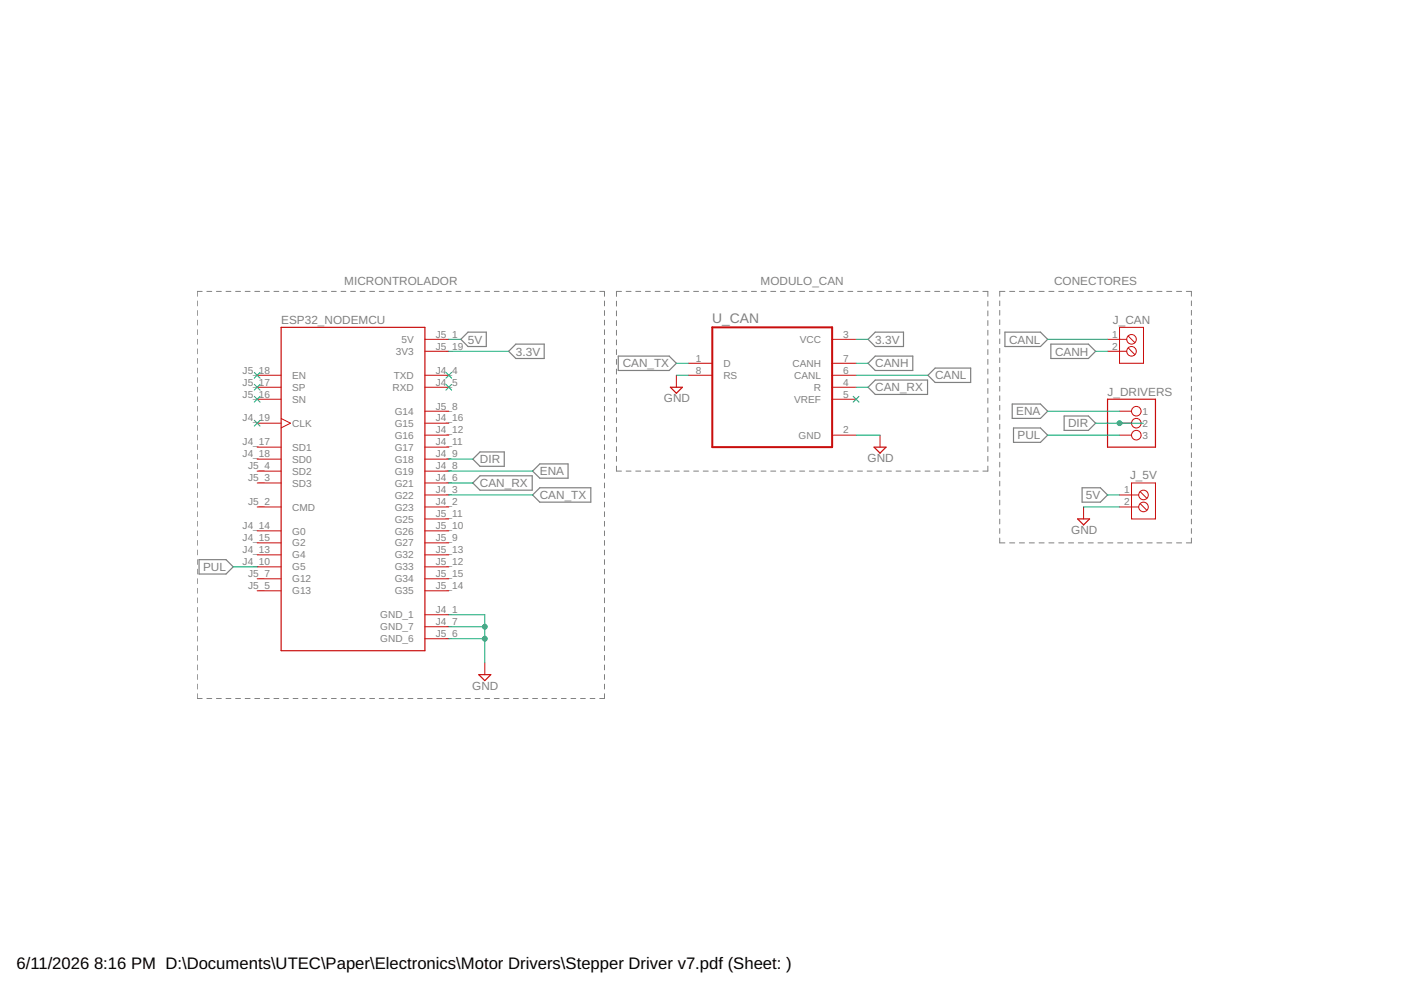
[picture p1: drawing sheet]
<svg xmlns="http://www.w3.org/2000/svg" width="297mm" height="210mm" viewBox="0 0 297 210" stroke-linecap="round" stroke-linejoin="round" font-family="sans-serif">
<g fill="none" stroke="#808080" stroke-width=".21">
<path d="M41.8 63.8v1.1M41.8 65.8v1.1M41.8 67.9v1M41.8 69.9v1.1M41.8 71.9v1.1M41.8 74v1M41.8 76v1M41.8 78v1.1M42.9 61.8h-1.1v1M43.9 61.8h1M45.9 61.8h1M47.9 61.8h1.1"/>
<path d="M50 61.8h1M52 61.8h1M54 61.8h1.1M56 61.8h1.1M58.1 61.8h1M60.1 61.8h1M62.1 61.8h1.1M64.2 61.8h1M66.2 61.8h1M68.2 61.8h1.1M70.3 61.8h1M72.3 61.8h1"/>
<path d="M74.3 61.8h1.1M76.3 61.8h1.1M78.4 61.8h1M80.4 61.8h1M82.4 61.8h1.1M84.5 61.8h1M86.5 61.8h1M88.5 61.8h1.1M90.6 61.8h1M92.6 61.8h1M94.6 61.8h1.1M96.7 61.8h1"/>
<path d="M98.7 61.8h1M100.7 61.8h1.1M102.8 61.8h1M104.8 61.8h1M106.8 61.8h1.1M108.9 61.8h1M110.9 61.8h1M112.9 61.8h1.1M115 61.8h1M117 61.8h1M119 61.8h1M121.1 61.8h1"/>
<path d="M123.1 61.8h1M125.1 61.8h1M127.1 61.8h1.1v1M128.2 63.8v1.1M128.2 65.8v1.1M128.2 67.9v1M128.2 69.9v1.1M128.2 71.9v1.1M128.2 74v1M128.2 76v1M128.2 78v1.1M130.7 63.9v1"/>
<path d="M130.7 65.9v1.1M130.7 68v1M130.7 70v1.1M130.7 72.1v1M130.7 74.1v1.1M130.7 76.2v1.1M130.7 78.3v1M131.8 61.8h-1.1v1M132.8 61.8h1M134.8 61.8h1M136.8 61.8h1.1M138.9 61.8h1"/>
<path d="M140.9 61.8h1.1M143 61.8h1M145 61.8h1.1M147.1 61.8h1M149.1 61.8h1.1M151.2 61.8h1M153.2 61.8h1M155.2 61.8h1.1M157.3 61.8h1M159.3 61.8h1.1M161.4 61.8h1M163.4 61.8h1.1"/>
<path d="M165.5 61.8h1M167.5 61.8h1.1M169.5 61.8h1.1M171.6 61.8h1M173.6 61.8h1.1M175.7 61.8h1M177.7 61.8h1.1M179.8 61.8h1M181.8 61.8h1.1M183.9 61.8h1M185.9 61.8h1M187.9 61.8h1.1"/>
<path d="M190 61.8h1M192 61.8h1.1M194.1 61.8h1M196.1 61.8h1.1M198.2 61.8h1M200.2 61.8h1.1M202.2 61.8h1.1M204.3 61.8h1M206.4 61.8h1M208.4 61.8h1v1M209.4 63.9v1M209.4 65.9v1.1"/>
<path d="M209.4 68v1M209.4 70v1.1M209.4 72.1v1M209.4 74.1v1.1M209.4 76.2v1.1M209.4 78.3v1M212 63.8v1M212 65.8v1M212 67.8v1M212 69.8v1M212 71.9v1M212 73.9v1"/>
<path d="M212 75.9v1M212 77.9v1M212 79.9v1M213.1 61.8h-1.1v1M214.1 61.8h1M216.1 61.8h1.1M218.2 61.8h1.1M220.3 61.8h1.1M222.4 61.8h1.1M224.5 61.8h1.1M226.5 61.8h1.1M228.6 61.8h1.1"/>
<path d="M230.7 61.8h1.1M232.8 61.8h1.1M234.9 61.8h1M237 61.8h1M239 61.8h1.1M241.1 61.8h1.1M243.2 61.8h1.1M245.3 61.8h1.1M247.4 61.8h1M249.4 61.8h1.1M251.5 61.8h1.1v1M252.6 63.8v1"/>
<path d="M252.6 65.8v1M252.6 67.8v1M252.6 69.8v1M252.6 71.9v1M252.6 73.9v1M252.6 75.9v1M252.6 77.9v1M252.6 79.9v1M41.8 80.1v1M41.8 82.1v1M41.8 84.1v1.1M41.8 86.2v1"/>
<path d="M41.8 88.2v1M41.8 90.2v1M41.8 92.2v1.1M41.8 94.3v1M41.8 96.3v1M41.8 98.3v1.1M128.2 80.1v1M128.2 82.1v1M128.2 84.1v1.1M128.2 86.2v1M128.2 88.2v1M128.2 90.2v1"/>
<path d="M128.2 92.2v1.1M128.2 94.3v1M128.2 96.3v1M128.2 98.3v1.1M130.7 80.3v1.1M130.7 82.4v1M130.7 84.4v1.1M130.7 86.5v1M130.7 88.5v1.1M130.7 90.6v1.1M130.7 92.6v1.1M130.7 94.7v1.1"/>
<path d="M130.7 96.8v1M130.7 98.8v1.1h1.1M132.8 99.9h1M134.8 99.9h1M136.8 99.9h1.1M138.9 99.9h1M140.9 99.9h1.1M143 99.9h1M145 99.9h1.1M147.1 99.9h1M149.1 99.9h1.1M151.2 99.9h1"/>
<path d="M153.2 99.9h1M155.2 99.9h1.1M157.3 99.9h1M159.3 99.9h1.1M161.4 99.9h1M163.4 99.9h1.1M165.5 99.9h1M167.5 99.9h1.1M169.5 99.9h1.1M171.6 99.9h1M173.6 99.9h1.1M175.7 99.9h1"/>
<path d="M177.7 99.9h1.1M179.8 99.9h1M181.8 99.9h1.1M183.9 99.9h1M185.9 99.9h1M187.9 99.9h1.1M190 99.9h1M192 99.9h1.1M194.1 99.9h1M196.1 99.9h1.1M198.2 99.9h1M200.2 99.9h1.1"/>
<path d="M202.2 99.9h1.1M204.3 99.9h1M206.4 99.9h1M209.4 80.3v1.1M209.4 82.4v1M209.4 84.4v1.1M209.4 86.5v1M209.4 88.5v1.1M209.4 90.6v1.1M209.4 92.6v1.1M209.4 94.7v1.1M209.4 96.8v1"/>
<path d="M209.4 98.8v1.1h-1M212 81.9v1M212 83.9v1M212 85.9v1.1M212 87.9v1.1M212 90v1M212 92v1M212 94v1M212 96v1M212 98v1M252.6 81.9v1M252.6 83.9v1"/>
<path d="M252.6 85.9v1.1M252.6 87.9v1.1M252.6 90v1M252.6 92v1M252.6 94v1M252.6 96v1M252.6 98v1M41.8 100.4v1M41.8 102.4v1M41.8 104.4v1.1M41.8 106.5v1M41.8 108.5v1"/>
<path d="M41.8 110.5v1.1M41.8 112.6v1M41.8 114.6v1M41.8 116.6v1M41.8 118.7v1M128.2 100.4v1M128.2 102.4v1M128.2 104.4v1.1M128.2 106.5v1M128.2 108.5v1M128.2 110.5v1.1M128.2 112.6v1"/>
<path d="M128.2 114.6v1M128.2 116.6v1M128.2 118.7v1M212 100v1M212 102v1M212 104v1.1M212 106v1.1M212 108.1v1M212 110.1v1M212 112.1v1M212 114.1v1h1.1M214.1 115.1h1"/>
<path d="M216.1 115.1h1.1M218.2 115.1h1.1M220.3 115.1h1.1M222.4 115.1h1.1M224.5 115.1h1.1M226.5 115.1h1.1M228.6 115.1h1.1M230.7 115.1h1.1M232.8 115.1h1.1M234.9 115.1h1M237 115.1h1M239 115.1h1.1"/>
<path d="M241.1 115.1h1.1M243.2 115.1h1.1M245.3 115.1h1.1M247.4 115.1h1M249.4 115.1h1.1M252.6 100v1M252.6 102v1M252.6 104v1.1M252.6 106v1.1M252.6 108.1v1M252.6 110.1v1M252.6 112.1v1"/>
<path d="M252.6 114.1v1h-1.1M41.8 120.7v1M41.8 122.7v1M41.8 124.7v1.1M41.8 126.8v1M41.8 128.8v1M41.8 130.8v1.1M41.8 132.9v1M41.8 134.9v1M41.8 136.9v1.1M41.8 139v1M128.2 120.7v1"/>
<path d="M128.2 122.7v1M128.2 124.7v1.1M128.2 126.8v1M128.2 128.8v1M128.2 130.8v1.1M128.2 132.9v1M128.2 134.9v1M128.2 136.9v1.1M128.2 139v1M41.8 141v1M41.8 143v1.1M41.8 145.1v1"/>
<path d="M41.8 147.1v1h1.1M43.9 148.1h1M45.9 148.1h1M47.9 148.1h1.1M50 148.1h1M52 148.1h1M54 148.1h1.1M56 148.1h1.1M58.1 148.1h1M60.1 148.1h1M62.1 148.1h1.1M64.2 148.1h1"/>
<path d="M66.2 148.1h1M68.2 148.1h1.1M70.3 148.1h1M72.3 148.1h1M74.3 148.1h1.1M76.3 148.1h1.1M78.4 148.1h1M80.4 148.1h1M82.4 148.1h1.1M84.5 148.1h1M86.5 148.1h1M88.5 148.1h1.1"/>
<path d="M90.6 148.1h1M92.6 148.1h1M94.6 148.1h1.1M96.7 148.1h1M98.7 148.1h1M100.7 148.1h1.1M102.8 148.1h1M104.8 148.1h1M106.8 148.1h1.1M108.9 148.1h1M110.9 148.1h1M112.9 148.1h1.1"/>
<path d="M115 148.1h1M117 148.1h1M119 148.1h1M121.1 148.1h1M123.1 148.1h1M125.1 148.1h1M128.2 141v1M128.2 143v1.1M128.2 145.1v1M128.2 147.1v1h-1.1"/>
</g>
<g fill="none" stroke="#808080" stroke-width=".25">
<path d="M97.7 71.9l1.5-1.5h3.9v3.1h-3.9zM107.8 74.5l1.6-1.5h6v3h-6zM131.1 75.5h10.8l1.5 1.5-1.5 1.5h-10.8zM184 77l1.6-1.5h7.9v3h-7.9zM185.6 70.4h6v3.1h-6l-1.6-1.6zM196.7 79.6l1.6-1.6h7.5v3.1h-7.5zM213.1 70.4h7.5l1.5 1.5-1.5 1.6h-7.5zM222.8 73h8l1.5 1.5-1.5 1.5h-8zM100.2 97.3l1.6-1.5h5.1v3.1h-5.1zM112.9 99.9l1.5-1.5h6v3h-6zM184 82.1l1.6-1.5h11.1v3h-11.1zM214.6 85.7h6l1.5 1.5-1.5 1.5h-6z"/>
<path d="M214.9 90.7h5.7l1.5 1.6-1.5 1.5h-5.7zM225.6 88.2h5.2l1.5 1.5-1.5 1.5h-5.2zM42.2 118.7h5.7l1.5 1.5-1.5 1.5h-5.7zM100.2 102.4l1.6-1.5h11v3h-11zM112.9 104.9l1.5-1.5h10.9v3.1h-10.9zM229.4 103.4h3.9l1.5 1.5-1.5 1.6h-3.9z"/>
</g>
<path d="M59.6 69.4h30.5v68.6h-30.5zM142.1 82.1h2.6l-1.3 1.3zM185.3 94.8h2.6l-1.3 1.3zM234.8 84.6h10.2v10.2h-10.2zM228.5 110h2.5l-1.3 1.3zM101.5 143h2.6l-1.3 1.3z" fill="none" stroke="#c90d0c" stroke-width=".25"/>
<g fill="none" stroke="#c90d0c" stroke-width=".21">
<path d="M54.5 79.6h5.1M90.1 74.5h5.1M90.1 79.6h5.1M90.1 71.9h5.1M143.4 79.6v2.5M145.9 79.6h5.1M145.9 77h5.1M176.4 79.6h5.1M176.4 71.9h5.1M176.4 77h5.1M234.8 74.5h4.1M234.8 71.9h4.1"/>
<path d="M237.4 69.4h5v7.6h-5zM239.2 73.8l1.4 1.4M239.2 71.2l1.4 1.5M54.5 82.1h5.1M54.5 84.6h5.1M54.5 99.9h5.1M54.5 89.7h5.1M54.5 97.3h5.1M54.5 94.8h5.1M59.6 88.7l2 1-2 1M90.1 82.1h5.1M90.1 87.2h5.1"/>
<path d="M90.1 99.9h5.1M90.1 89.7h5.1M90.1 97.3h5.1M90.1 94.8h5.1M90.1 92.3h5.1M176.4 82.1h5.1M176.4 84.6h5.1M176.4 92.3h5.1M186.6 92.3v2.5M237.4 87.2h2.5M237.4 89.7h2.5M237.4 92.3h2.5"/>
<path d="M54.5 117.6h5.1M54.5 112.6h5.1M54.5 115.1h5.1M54.5 102.4h5.1M54.5 107.5h5.1M90.1 117.6h5.1M90.1 110h5.1M90.1 112.6h5.1M90.1 115.1h5.1M90.1 102.4h5.1M90.1 107.5h5.1M90.1 104.9h5.1"/>
<path d="M229.7 107.5v2.5M237.4 107.5h4M237.4 104.9h4M239.9 102.4h5.1v7.6h-5.1zM241.7 106.8l1.5 1.4M241.7 104.2l1.5 1.5M54.5 122.7h5.1M54.5 125.3h5.1M54.5 120.2h5.1M90.1 122.7h5.1M90.1 125.3h5.1M90.1 120.2h5.1"/>
<path d="M90.1 130.3h5.1M90.1 132.9h5.1M90.1 135.4h5.1M102.8 140.5v2.5"/>
<circle cx="239.9" cy="74.5" r="1.02"/>
<circle cx="239.9" cy="71.9" r="1.02"/>
<circle cx="240.9" cy="89.7" r="1.02"/>
<circle cx="240.9" cy="87.2" r="1.02"/>
<circle cx="240.9" cy="92.3" r="1.02"/>
<circle cx="242.4" cy="107.5" r="1.02"/>
<circle cx="242.4" cy="104.9" r="1.02"/>
</g>
<path d="M151 69.4h25.4v25.4h-25.4z" fill="none" stroke="#c90d0c" stroke-width=".42"/>
<g fill="none" stroke="#0dab76" stroke-width=".21">
<path d="M53.9 79l1.2 1.2M55.1 79l-1.2 1.2M94.6 79l1.2 1.2M95.2 71.9h2.5M95.2 74.5h12.6M95.8 79l-1.2 1.2M143.4 77h2.5M143.4 79.6h2.5M181.5 71.9h2.5M181.5 77h2.5M181.5 79.6h15.2M222.1 71.9h12.7"/>
<path d="M232.3 74.5h2.5M53.9 81.5l1.2 1.2M53.9 84l1.2 1.3M53.9 89.1l1.2 1.2M55.1 81.5l-1.2 1.2M55.1 84l-1.2 1.3M55.1 89.1l-1.2 1.2M94.6 81.5l1.2 1.2M95.2 97.3h5M95.2 99.9h17.7M95.8 81.5l-1.2 1.2M180.9 84l1.2 1.3"/>
<path d="M181.5 92.3h5.1M181.5 82.1h2.5M182.1 84l-1.2 1.3M222.1 92.3h15.3M222.1 87.2h15.3M232.3 89.7h10.1M95.2 104.9h17.7M95.2 102.4h5M229.7 107.5h7.7M234.8 104.9h2.6M49.4 120.2h5.1M95.2 130.3h7.6v10.2"/>
<path d="M95.2 135.4h7.6M95.2 132.9h7.6"/>
</g>
<g fill="#0dab76" stroke="#0dab76" stroke-width=".21">
<circle cx="237.4" cy="89.7" r=".51"/>
<circle cx="102.8" cy="132.9" r=".51"/>
<circle cx="102.8" cy="135.4" r=".51"/>
</g>
<g font-size="3.5">
<text x="3.5" y="205.4">6/11/2026</text>
<text x="19.9" y="205.4">8:16 PM D:\Documents\UTEC\Paper\Electronics\Motor Drivers\Stepper Driver v7.pdf (Sheet: )</text>
</g>
<text font-size="2.9" fill="#808080" x="151" y="68.4">U_CAN</text>
<g font-size="2.5" fill="#808080">
<text x="73" y="60.5">MICRONTROLADOR</text>
<text x="161.3" y="60.5">MODULO_CAN</text>
<text x="223.5" y="60.5">CONECTORES</text>
<text x="59.6" y="68.6">ESP32_NODEMCU</text>
<text x="235.9" y="68.6">J_CAN</text>
<text x="99.2" y="72.8">5V</text>
<text x="109.4" y="75.4">3.3V</text>
<text x="132" y="77.9">CAN_TX</text>
<text x="185.6" y="77.9">CANH</text>
<text x="185.6" y="72.8">3.3V</text>
<text x="213.9" y="72.8">CANL</text>
<text x="223.7" y="75.4">CANH</text>
<text x="185.6" y="83">CAN_RX</text>
<text x="198.3" y="80.5">CANL</text>
<text x="234.8" y="83.9">J_DRIVERS</text>
<text x="140.8" y="85.3">GND</text>
<text x="215.5" y="88.1">ENA</text>
<text x="215.7" y="93.1">PUL</text>
<text x="226.5" y="90.6">DIR</text>
<text x="101.8" y="98.2">DIR</text>
<text x="114.5" y="100.8">ENA</text>
<text x="183.9" y="98">GND</text>
<text x="239.6" y="101.7">J_5V</text>
<text x="101.8" y="103.3">CAN_RX</text>
<text x="114.5" y="105.8">CAN_TX</text>
<text x="230.2" y="105.8">5V</text>
<text x="227.1" y="113.2">GND</text>
<text x="43.1" y="121.1">PUL</text>
<text x="100.1" y="146.2">GND</text>
</g>
<g font-size="2.1" fill="#808080">
<text x="92.4" y="71.6">J5_1</text>
<text x="178.8" y="71.6">3</text>
<text x="235.8" y="71.6">1</text>
<text x="84" y="75.2">3V3</text>
<text x="85.1" y="72.7">5V</text>
<text x="92.4" y="74.1">J5_19</text>
<text x="147.5" y="76.7">1</text>
<text x="153.4" y="77.8">D</text>
<text x="168" y="77.8">CANH</text>
<text x="169.6" y="72.7">VCC</text>
<text x="178.8" y="76.7">7</text>
<text x="235.8" y="74.1">2</text>
<text x="51.4" y="79.2">J5_18</text>
<text x="51.4" y="81.7">J5_17</text>
<text x="61.9" y="80.3">EN</text>
<text x="61.9" y="82.9">SP</text>
<text x="83.2" y="82.9">RXD</text>
<text x="83.5" y="80.3">TXD</text>
<text x="92.4" y="81.7">J4_5</text>
<text x="92.4" y="79.2">J4_4</text>
<text x="147.5" y="79.2">8</text>
<text x="153.4" y="80.3">RS</text>
<text x="168.4" y="80.3">CANL</text>
<text x="172.5" y="82.9">R</text>
<text x="178.8" y="79.2">6</text>
<text x="178.8" y="81.7">4</text>
<text x="51.4" y="84.3">J5_16</text>
<text x="51.4" y="89.4">J4_19</text>
<text x="61.9" y="85.4">SN</text>
<text x="83.7" y="87.9">G14</text>
<text x="92.4" y="86.8">J5_8</text>
<text x="92.4" y="89.4">J4_16</text>
<text x="168.4" y="85.4">VREF</text>
<text x="178.8" y="84.3">5</text>
<text x="242.2" y="87.9">1</text>
<text x="51.4" y="94.4">J4_17</text>
<text x="61.9" y="90.5">CLK</text>
<text x="61.9" y="95.6">SD1</text>
<text x="83.7" y="90.5">G15</text>
<text x="83.7" y="93">G16</text>
<text x="83.7" y="95.6">G17</text>
<text x="92.4" y="91.9">J4_12</text>
<text x="92.4" y="94.4">J4_11</text>
<text x="169.3" y="93">GND</text>
<text x="178.8" y="91.9">2</text>
<text x="242.2" y="90.5">2</text>
<text x="242.2" y="93">3</text>
<text x="51.4" y="97">J4_18</text>
<text x="52.6" y="99.5">J5_4</text>
<text x="61.9" y="100.6">SD2</text>
<text x="61.9" y="98.1">SD0</text>
<text x="83.7" y="98.1">G18</text>
<text x="83.7" y="100.6">G19</text>
<text x="92.4" y="97">J4_9</text>
<text x="92.4" y="99.5">J4_8</text>
<text x="52.6" y="102.1">J5_3</text>
<text x="52.6" y="107.1">J5_2</text>
<text x="61.9" y="103.2">SD3</text>
<text x="83.7" y="103.2">G21</text>
<text x="83.7" y="105.7">G22</text>
<text x="92.4" y="102.1">J4_6</text>
<text x="92.4" y="104.6">J4_3</text>
<text x="92.4" y="107.1">J4_2</text>
<text x="238.4" y="104.6">1</text>
<text x="238.4" y="107.1">2</text>
<text x="51.4" y="112.2">J4_14</text>
<text x="61.9" y="108.3">CMD</text>
<text x="61.9" y="113.3">G0</text>
<text x="83.7" y="110.8">G25</text>
<text x="83.7" y="113.3">G26</text>
<text x="83.7" y="108.3">G23</text>
<text x="92.4" y="109.7">J5_11</text>
<text x="92.4" y="112.2">J5_10</text>
<text x="51.4" y="114.8">J4_15</text>
<text x="51.4" y="117.3">J4_13</text>
<text x="51.4" y="119.8">J4_10</text>
<text x="61.9" y="115.9">G2</text>
<text x="61.9" y="118.4">G4</text>
<text x="83.7" y="118.4">G32</text>
<text x="83.7" y="115.9">G27</text>
<text x="92.4" y="117.3">J5_13</text>
<text x="92.4" y="119.8">J5_12</text>
<text x="92.4" y="114.8">J5_9</text>
<text x="52.6" y="122.4">J5_7</text>
<text x="52.6" y="124.9">J5_5</text>
<text x="61.9" y="123.5">G12</text>
<text x="61.9" y="120.9">G5</text>
<text x="83.7" y="123.5">G34</text>
<text x="83.7" y="120.9">G33</text>
<text x="92.4" y="122.4">J5_15</text>
<text x="92.4" y="124.9">J5_14</text>
<text x="61.9" y="126">G13</text>
<text x="80.6" y="131.1">GND_1</text>
<text x="83.7" y="126">G35</text>
<text x="92.4" y="130">J4_1</text>
<text x="80.6" y="133.6">GND_7</text>
<text x="80.6" y="136.2">GND_6</text>
<text x="92.4" y="132.5">J4_7</text>
<text x="92.4" y="135.1">J5_6</text>
</g>
</svg>
